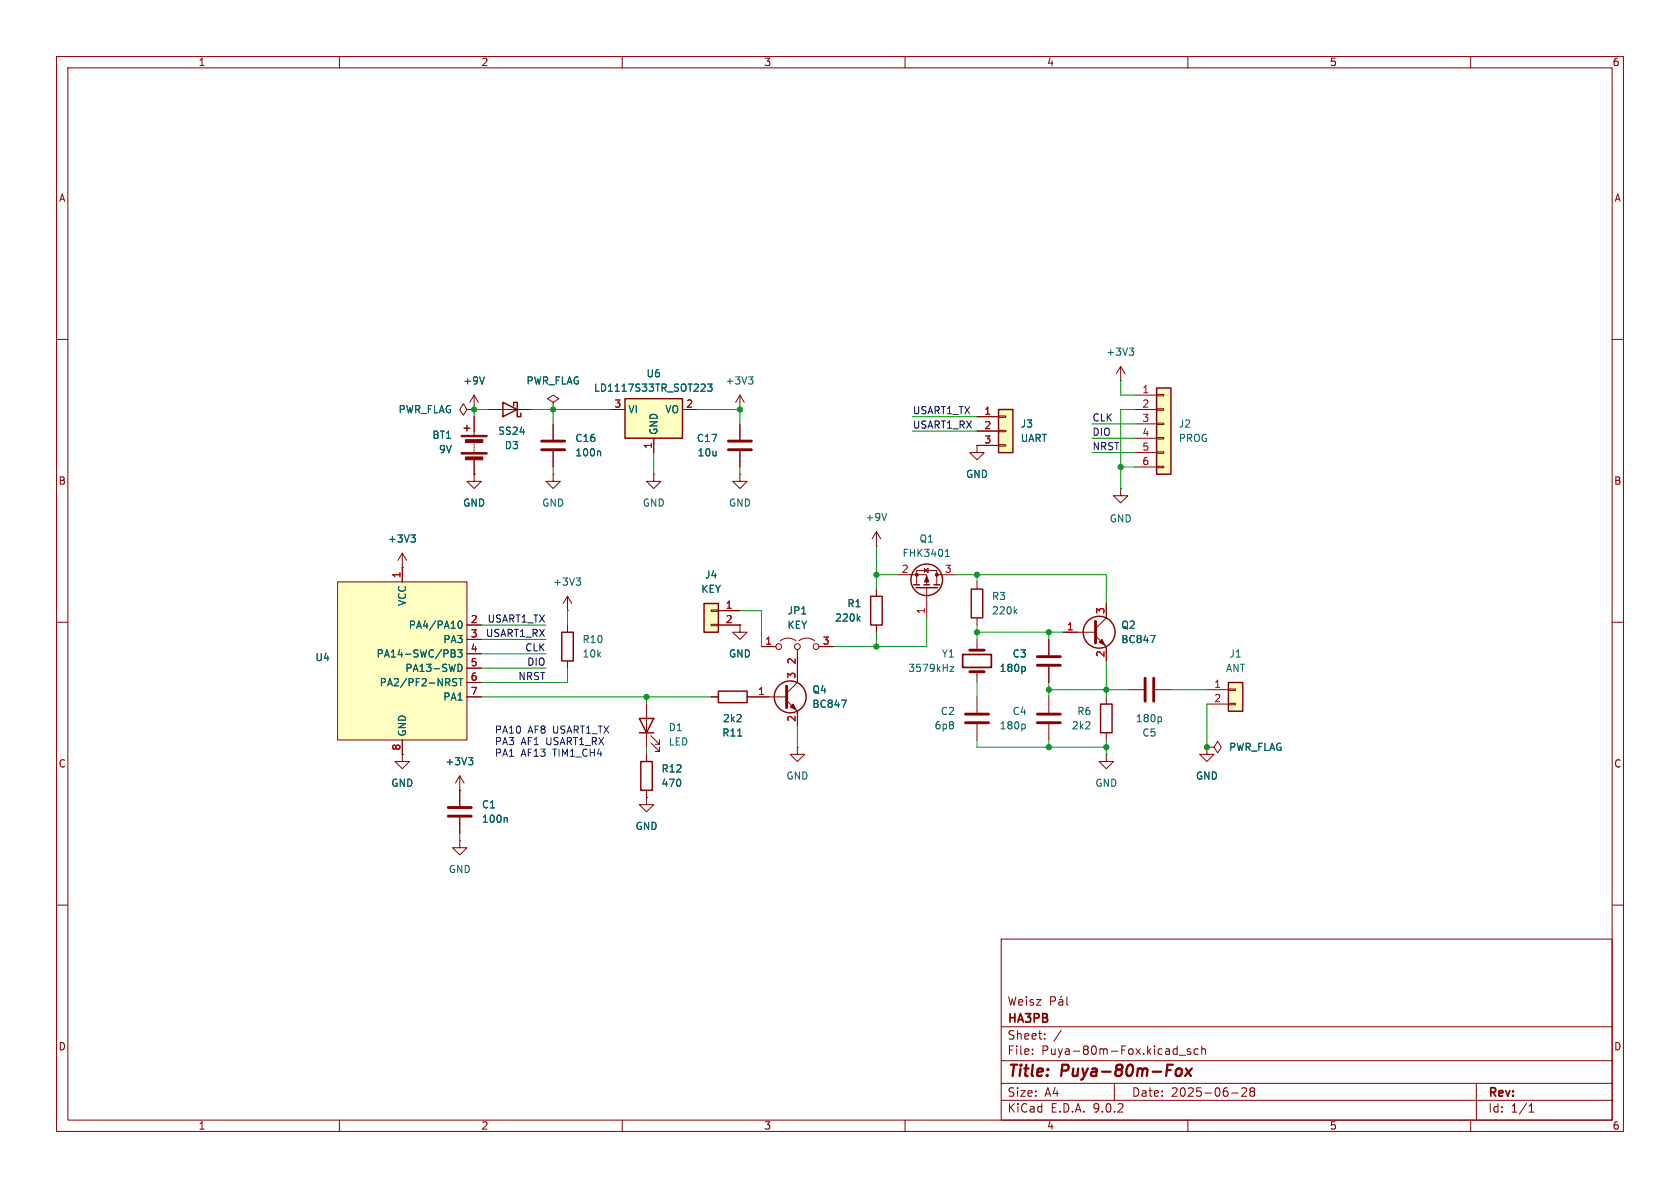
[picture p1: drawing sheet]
<svg xmlns="http://www.w3.org/2000/svg" width="297mm" height="210mm" viewBox="0 0 297 210" stroke-linecap="round" stroke-linejoin="round" font-family="sans-serif">
<g fill="none" stroke="#840000" stroke-width=".18">
<path d="M10 10h277v190h-277zM12 12h273v186h-273zM60 10v2M110 10v2M160 10v2M210 10v2M260 10v2M10 60h2M285 60h2M10 110h2M285 110h2M10 160h2"/>
<path d="M177 166h108v32h-108zM185.7 177l.8-.1 .1-.2-.1-.4-.2-.1h-.6v1.5M187.2 176.8h.6l.1 .9M187.7 176.1l-.2 .2M187.9 177.1h-.5a.29 .29 0 0 0-.2 .3 .29 .29 0 0 0 .2 .3l.5-.1M188.6 176.2v1.3l.2 .2M285 160h2M60 198v2M110 198v2M160 198v2M177 194.5h108M177 191.5h108"/>
<path d="M177 187.5h108M177 181.5h108M182.5 186.3v.1M182.5 185.5v.1M184.7 183.6v.1M184.7 182.8v.1M187.6 182.1l-1.3 2M197 191.5v3M208.5 186.5h1.1M210 198v2M210.5 185.5l-.4-.1-.2 .2 .1 .2 .5 .2v.3h-.6M211.8 185.5l-.4-.1-.3 .3v.4l.1 .2h.6"/>
<path d="M212.5 185.5l.2-.1 .3 .1 .1 .9M212.5 184.9v1.5M217.7 193.2h1.2M219.5 192.4l.6-.1 .2 .1 .1 .3-.9 1.1h.9M221.2 192.9l-.2-.2 .2-.4 .5 .1 .1 .2-.3 .3M221.2 192.9l-.2 .3v.5l.2 .1 .5-.1 .1-.2-.1-.4-.2-.2M221.2 192.9h.3M260 198v2M261 191.5v6.5M270.3 196.6h.9M270.3 195.5l.4-.4v1.5"/>
</g>
<path d="M207.9 189.3a.55 .55 0 0 1 .5-.4 .55 .55 0 0 1 .5 .4v.5a.57 .57 0 0 1-1 .2M209.7 188.9l.8 1.3M210.7 188.9l-1.2 1.3" fill="none" stroke="#840000" stroke-width=".4"/>
<path d="M204.5 68.6h2.5v15.2h-2.5z" fill="#ffffc2"/>
<path d="M204.5 68.6h2.5v15.2h-2.5zM153.9 105.4h2.1v5.1h-2.1zM113.3 134.6h2v5.1h-2z" fill="none" stroke="#840000" stroke-width=".25"/>
<g fill="none" stroke="#840000" stroke-width=".18">
<path d="M97.8 74.9v2.8M97.8 79.8v2.8M200.7 69.9h3.8M200.7 72.4h3.8M200.7 74.9h3.8M200.7 77.5h3.8M204.5 69.7h1.2v.3h-1.2zM204.5 72.3h1.2v.2h-1.2zM204.5 74.8h1.2v.3h-1.2zM204.5 77.3h1.2v.3h-1.2zM204.5 79.9h1.2v.2h-1.2zM97.8 83.8v1.3h1.3l-1.3 1.3-1.3-1.3h1.3"/>
<path d="M97.8 83.8h.1M115.6 83.8v1.3h1.2l-1.2 1.3-1.3-1.3h1.3M115.6 83.8h.1M198.1 86.4v1.2h1.3l-1.3 1.3-1.3-1.3h1.3M198.1 86.4h.1M200.7 80h3.8M200.7 82.6h3.8M204.5 82.4h1.2v.3h-1.2zM130.8 110.5v1.3h1.3l-1.3 1.2-1.3-1.2h1.3M130.8 110.5h.1M154.9 104.1v1.3M154.9 110.5v1.3"/>
<path d="M114.3 133.4v1.2M114.3 139.7v1.3M114.3 141v1.2h1.3l-1.3 1.3-1.3-1.3h1.3M114.3 141h.1"/>
</g>
<path d="M95.8 78h4M95.8 79.5h4" fill="none" stroke="#840000" stroke-width=".51"/>
<path d="M106 79.7l.2 .2v.7M151.7 109.3l.3 .5M152 109l-.4 .4" fill="none" stroke="#006464" stroke-width=".18"/>
<path d="M124.5 106.7h2.5v5.1h-2.5z" fill="#ffffc2"/>
<path d="M124.5 106.7h2.5v5.1h-2.5zM171.7 104.1h2v5.1h-2z" fill="none" stroke="#840000" stroke-width=".25"/>
<g fill="none" stroke="#840000" stroke-width=".18">
<path d="M172.7 78.7v1.3h1.3l-1.3 1.3-1.3-1.3h1.3M172.7 78.7h.1M198.1 67.3h.1M198.1 64.8l-.7 1.2M198.1 64.8l.8 1.2M198.1 64.8v2.5M130.8 83.8v1.3h1.3l-1.3 1.3-1.3-1.3h1.3M130.8 83.8h.1M125.7 107.8h1.3v.3h-1.3zM125.7 110.4h1.3v.2h-1.3zM127 108h3.8M127 110.5h3.8"/>
<path d="M172.7 102.9v1.2M172.7 109.2v1.3"/>
</g>
<path d="M199.6 61.5h.8l-.4 .5M200.2 62l.2 .3v.3l-.2 .2M179.4 108l.4 .5M179.8 107.7l-.5 .5" fill="none" stroke="#006464" stroke-width=".18"/>
<path d="M176.5 72.4h2.6v7.6h-2.6z" fill="#ffffc2"/>
<path d="M176.5 72.4h2.6v7.6h-2.6z" fill="none" stroke="#840000" stroke-width=".25"/>
<g fill="none" stroke="#840000" stroke-width=".18">
<path d="M172.7 73.7h3.8M172.7 76.2h3.8M172.7 78.7h3.8M176.5 73.5h1.3v.3h-1.3zM176.5 76.1h1.3v.2h-1.3zM176.5 78.6h1.3v.3h-1.3zM134.6 114.3h2.6M137.9 113.3a2.26 2.26 0 0 1 2.8 0M141 114.8v3.3M141.2 113.3a2.26 2.26 0 0 1 2.8 0M144.8 114.3h2.5"/>
<circle cx="137.7" cy="114.3" r=".51"/>
<circle cx="141" cy="114.3" r=".51"/>
<circle cx="144.3" cy="114.3" r=".51"/>
</g>
<path d="M110.5 70.5h10.1v7h-10.1z" fill="#ffffc2"/>
<g fill="none" stroke="#840000" stroke-width=".25">
<path d="M110.5 70.5h10.1v7h-10.1zM194.6 124.5h2v5h-2z"/>
<circle cx="194.3" cy="111.8" r="2.82"/>
</g>
<g fill="none" stroke="#840000" stroke-width=".18">
<path d="M107.9 72.4h2.6M115.6 77.5v2.5M120.6 72.4h2.6M130.8 72.4h.1M130.8 69.9l-.8 1.2M130.8 69.9l.8 1.2M130.8 69.9v2.5M130.8 74.9v2.8M130.8 79.8v2.8M172.7 113v1.9M172.7 118.7v2M185.4 113v2.8"/>
<path d="M185.4 117.9v2.8M188 111.8h5.7M193.7 112.4l1.9 1.9v2.5M195.6 106.7v2.5l-1.9 1.9M172.7 123.2v2.8M172.7 128v2.8M185.4 123.2v2.8M185.4 128v2.8M195.6 133.4v1.2h1.2l-1.2 1.3-1.3-1.3h1.3M195.6 133.4h.1M195.6 123.2v1.3M195.6 129.5v1.3"/>
<path d="M199.4 121.9h2.8M204.2 121.9h2.8M213.4 132.1v1.3h1.2l-1.2 1.2-1.3-1.2h1.3M213.4 132.1h.1"/>
</g>
<path d="M125.1 67.9h.8l-.4 .5 .3 .1v.5l-.2 .2-.5-.2M132.3 66.6h.8l-.4 .5M132.9 67.1l.2 .2v.3l-.2 .3M168 117.8h.6l-.6 .9h.6M181 117.8l.3 .3v.3l-.3 .3M203.4 112.3h.8l-.5 1.3M181 128l.3 .2v.4l-.3 .2M205.1 126.7l.2 .3v.3l-.2 .3" fill="none" stroke="#006464" stroke-width=".18"/>
<g fill="none" stroke="#840000" stroke-width=".51">
<path d="M128.8 78h4M128.8 79.5h4M171.4 118.7h2.6M171.4 114.9h2.6M183.4 116.1h4.1M183.4 117.6h4.1M193.7 109.9v3.8M202.4 119.9v4.1M204 119.9v4.1M170.7 126.2h4.1M170.7 127.8h4.1M183.4 126.2h4.1"/>
<path d="M183.4 127.8h4.1"/>
</g>
<path d="M170.2 115.7h5.1v2.3h-5.1z" fill="none" stroke="#840000" stroke-width=".3"/>
<path d="M194.3 113.5l.5-.5 .5 1z" fill="#840000" stroke="#840000" stroke-width=".18"/>
<path d="M217.2 120.7h2.5v5h-2.5z" fill="#ffffc2"/>
<g fill="none" stroke="#840000" stroke-width=".25">
<path d="M82 75.7h1.1M82.5 75.2v1M88.9 71.1l2.5 1.3-2.5 1.3zM90.8 71.8v-.7h.6v2.6h.7v-.7M99.3 111.8h2v5h-2zM161.5 103.4h1.1M161.9 103.9h3.8M163.3 103.4h1M165.1 103.4h1M113 127h2.6l-1.3 2.5zM113 129.5h2.6M127 122.2h5.1v2h-5.1z"/>
<path d="M217.2 120.7h2.5v5h-2.5z"/>
<circle cx="163.8" cy="102.5" r="2.79"/>
<circle cx="139.7" cy="123.2" r="2.82"/>
</g>
<g fill="none" stroke="#840000" stroke-width=".18">
<path d="M82.5 72.4l-.6-1-.6 1 .6 1 .6-1h1.3M83.8 72.4h.1M83.8 69.9v2.5M83.8 73.7v3.3M83.8 78.5v.2M83.8 79v.2M83.8 79.5v.3M83.8 69.9l-.7 1.2M83.8 69.9l.8 1.2M86.4 72.4h7.6M97.8 71.1l1-.6-1-.6-1 .6 1 .6v1.3M97.8 72.4h.1"/>
<path d="M83.8 83.8v1.3h-1.3l1.3 1.3 1.3-1.3h-1.3M83.8 83.8h.1M83.8 81.3v2.5M154.9 96.5h.1M154.9 94l-.7 1.3M154.9 94l.8 1.3M154.9 94v2.5M100.3 108h.1M100.3 105.4v2.6M100.3 110.5v1.3M100.3 116.8v1.3M100.3 105.4l-.7 1.3"/>
<path d="M100.3 105.4l.8 1.3M141 118.1v2.6l-1.9 1.9M158.7 101.6h5.1v1.8M162.1 103.4v-2.6h3.5v2.6M163.4 100.8l.7-.3v.7zM163.4 100.5v.7M163.8 103.9v5.3M165.6 101.6h3.3M81.3 139.7h.1M81.3 137.2v5.3M81.3 137.2l-.8 1.2M81.3 137.2l.7 1.2"/>
<path d="M114.3 124.5v7.6M115.1 131.3l1.5 1.5v-.7v.7h-.8M115.1 130l1.5 1.6v-.8v.8h-.8M125.7 123.2h1.3M132.1 123.2h7M139.1 123.8l1.9 1.9v2.6M141 132.1v1.3h1.2l-1.2 1.2-1.3-1.2h1.3M141 132.1h.1M213.4 132.1h1.2l.7-1 .6 1-.6 1-.7-1M213.4 132.1h.1M213.4 121.9h3.8M213.4 124.5h3.8"/>
<path d="M217.2 121.8h1.2v.2h-1.2zM217.2 124.3h1.2v.3h-1.2zM81.3 148.6v1.3h1.2l-1.2 1.2-1.3-1.2h1.3M81.3 148.6h.1M81.3 144.5v2.8"/>
</g>
<g fill="#840000" stroke="#840000" stroke-width=".18">
<path d="M81.5 77h4.6v.2h-4.6z"/>
<path d="M81.5 80h4.6v.3h-4.6z"/>
<path d="M82.3 77.7h3v.5h-3z"/>
<path d="M82.3 80.8h3v.5h-3z"/>
<path d="M139.7 125l.5-.5 .5 1z"/>
<path d="M163.8 101.9l.4 1h-.8z"/>
<circle cx="165.6" cy="101.6" r=".25"/>
<circle cx="162.1" cy="101.6" r=".25"/>
</g>
<path d="M85.6 66.6l-.4 1.3M156.8 90.7l-.5 1.3M167.1 98.4h.8M167.1 97.5l.4-.4v1.3M101.8 102.2h.8l-.4 .5M102.4 102.7l.2 .2v.3l-.2 .2M82.8 133.9h.8l-.4 .5M83.3 134.4l.3 .3v.3l-.3 .2M130.4 130.1h.7M148.8 123.8h.8l-.5 1.2M89.5 144.5l.2 .2v.7" fill="none" stroke="#006464" stroke-width=".18"/>
<path d="M139.1 121.3v3.8M79.2 142.7h4.1M79.2 144.3h4.1" fill="none" stroke="#840000" stroke-width=".51"/>
<path d="M59.7 102.9h22.8v27.9h-22.8z" fill="#ffffc2"/>
<g fill="none" stroke="#840000" stroke-width=".18">
<path d="M83.8 72.4h.1M83.8 73.7v2.5M86.4 72.4h2.5M91.4 72.4h2.6M97.8 72.4h.1M97.8 74.9v2.8M97.8 79.8v2.8M107.9 72.4h2.6M115.6 77.5v2.5M120.6 72.4h2.6M130.8 74.9v2.8M130.8 79.8v2.8"/>
<path d="M172.7 78.7h.1M172.7 73.7h3.8M172.7 76.2h3.8M172.7 78.7h3.8M71.1 97.8v5.1M71.1 97.8l-.7 1.3M71.1 97.8l.8 1.3M83.8 83.8h.1M83.8 81.3v2.5M59.7 102.9h22.8v27.9h-22.8zM71.1 100.3h.1M82.5 110.5h2.6"/>
<path d="M82.5 113h2.6M82.5 115.6h2.6M82.5 118.1h2.6M127 110.5h3.8M127 108h3.8M130.8 110.5h.1M134.6 114.3h2.6M141 115.6v5.1M144.8 114.3h2.5M154.9 104.1v1.3M154.9 110.5v1.3M185.4 113v2.8"/>
<path d="M185.4 117.9v2.8M188 111.8h2.5M195.6 106.7v2.5M195.6 114.3v2.5M71.1 133.4v1.2h1.3l-1.3 1.3-1.3-1.3h1.3M71.1 133.4h.1M71.1 130.8v2.6M81.3 139.7h.1M81.3 139.7v2.8M82.5 120.7h2.6M82.5 123.2h2.6M114.3 133.4v1.2"/>
<path d="M114.3 139.7v1.3M125.7 123.2h1.3M132.1 123.2h3.8M141 125.7v2.6M213.4 132.1h.1M81.3 144.5v2.8M114.3 141h.1"/>
</g>
<g fill="none" stroke="#006464" stroke-width=".18">
<path d="M85.6 66.6l-.4 1.3M106 79.7l.2 .2v.7M125.1 67.9h.8l-.4 .5 .3 .1v.5l-.2 .2-.5-.2M72.6 94.6h.8l-.4 .4M73.2 95l.2 .3v.3l-.2 .2M79.8 114.9l.6 .1v.2l-.2 .3M79.8 115.5h.4M80.2 115.5l.3 .2-.1 .3-.6 .1M80.9 114.9h.8l-.4 .5 .3 .1v.5l-.1 .1-.6-.1M81 117.4a.64 .64 0 0 1 .7 .7 .64 .64 0 0 1-.7 .6M81.1 120h.7M81.2 109.9l.1-.1a.68 .68 0 0 1 .4 .6 .68 .68 0 0 1-.4 .7 .84 .84 0 0 1-.1-1.2z"/>
<path d="M81.5 120v1.2M151.7 109.3l.3 .5M152 109l-.4 .4M181 117.8l.3 .3v.3l-.3 .3M203.4 112.3h.8l-.5 1.3M80.1 120.4l.5 .3 .1 .3-.2 .2h-.5M80.7 120h-.5l-.1 .1M82.8 133.9h.8l-.4 .5M83.3 134.4l.3 .3v.3l-.3 .2M130.4 130.1h.7M148.8 123.8h.8l-.5 1.2M89.5 144.5l.2 .2v.7"/>
</g>
<g fill="none" stroke="#009600" stroke-width=".18">
<path d="M86.4 72.4h-2.6v1.3M94 72.4h13.9M97.8 72.4v2.5M123.2 72.4h7.6v2.5M161.3 73.7h11.4M161.3 76.2h11.4M193 74.9h7.7M193 77.5h7.7M198.1 67.3v2.6h2.6M200.7 72.4h-2.6v14M97.8 82.6v1.2M115.6 80v3.8"/>
<path d="M130.8 82.6v1.2M154.9 96.5v7.6M193 80h7.7M198.1 82.6h2.6M85.1 118.1h11.4M85.1 115.6h11.4M85.1 110.5h11.4M85.1 113h11.4M100.3 118.1v2.6h-15.2M100.3 108v2.5M130.8 108h3.8v6.3M154.9 111.8v2.5"/>
<path d="M154.9 101.6h3.8M163.8 109.2v5.1h-16.5M168.9 101.6h26.7v5.1M172.7 101.6v1.3M172.7 110.5v2.5M172.7 111.8h15.3M185.4 111.8v1.2M195.6 116.8v6.4M85.1 123.2h40.6M114.3 123.2v1.3M114.3 132.1v1.3M141 128.3v3.8"/>
<path d="M172.7 130.8v1.3h22.9M172.7 120.7v2.5M185.4 120.7v2.5M185.4 130.8v1.3M185.4 121.9h14M195.6 130.8v2.6M207 121.9h6.4M213.4 124.5v7.6M81.3 147.3v1.3"/>
</g>
<g fill="#009600" stroke="#009600" stroke-width=".18">
<circle cx="97.8" cy="72.4" r=".46"/>
<circle cx="83.8" cy="72.4" r=".46"/>
<circle cx="114.3" cy="123.2" r=".46"/>
<circle cx="198.1" cy="82.6" r=".46"/>
<circle cx="172.7" cy="111.8" r=".46"/>
<circle cx="172.7" cy="101.6" r=".46"/>
<circle cx="185.4" cy="111.8" r=".46"/>
<circle cx="185.4" cy="121.9" r=".46"/>
<circle cx="195.6" cy="121.9" r=".46"/>
<circle cx="185.4" cy="132.1" r=".46"/>
<circle cx="213.4" cy="132.1" r=".46"/>
<circle cx="195.6" cy="132.1" r=".46"/>
<circle cx="130.8" cy="72.4" r=".46"/>
<circle cx="154.9" cy="114.3" r=".46"/>
<circle cx="154.9" cy="101.6" r=".46"/>
</g>
<g font-size="2.8" fill="#840000">
<text x="178" y="190.9">Title:</text>
<text x="187.7" y="190.9">Puya-80m-Fox</text>
</g>
<g font-size="2.1" fill="#840000">
<text x="178" y="178">Weisz</text>
<text x="178" y="184">Sheet:</text>
<text x="178" y="181.2">HA3PB</text>
<text x="178" y="186.7">File:</text>
<text x="184.1" y="186.7">Puya-80m-Fox.kicad_sch</text>
<text x="178" y="196.9">KiCad</text>
<text x="178" y="194.1">Size:</text>
<text x="184.7" y="194.1">A4</text>
<text x="185.7" y="196.9">E.D.A.</text>
<text x="193.3" y="196.9">9.0.2</text>
<text x="200" y="194.1">Date:</text>
<text x="207" y="194.1">2025-06-28</text>
<text x="263" y="194.3">Rev:</text>
<text x="263" y="196.9">Id:</text>
<text x="267.1" y="196.9">1/1</text>
</g>
<g font-size="1.8" fill="#840000">
<text x="35" y="11.9">1</text>
<text x="85" y="11.9">2</text>
<text x="135" y="11.9">3</text>
<text x="185" y="11.9">4</text>
<text x="235" y="11.9">5</text>
<text x="285" y="11.9">6</text>
<text x="10.3" y="35.9">A</text>
<text x="285.3" y="35.9">A</text>
<text x="10.3" y="85.9">B</text>
<text x="285.3" y="85.9">B</text>
<text x="10.3" y="135.9">C</text>
<text x="285.3" y="135.9">C</text>
<text x="10.3" y="185.9">D</text>
<text x="285.3" y="185.9">D</text>
<text x="35" y="199.9">1</text>
<text x="85" y="199.9">2</text>
<text x="135" y="199.9">3</text>
<text x="185" y="199.9">4</text>
<text x="235" y="199.9">5</text>
<text x="285" y="199.9">6</text>
</g>
<g font-size="1.8" fill="#006464">
<text x="195.5" y="63.1">+3V3</text>
<text x="81.8" y="68.2">+9V</text>
<text x="93" y="68.2">PWR_FLAG</text>
<text x="104.9" y="69.4">LD1117S33TR_SOT223</text>
<text x="114.2" y="66.9">U6</text>
<text x="128.2" y="68.2">+3V3</text>
<text x="70.4" y="73.3">PWR_FLAG</text>
<text x="76.3" y="77.8">BT1</text>
<text x="88" y="77.1">SS24</text>
<text x="111" y="73.3">VI</text>
<text x="116.4" y="77" transform="rotate(-90 116.4 77)">GND</text>
<text x="117.5" y="73.3">VO</text>
<text x="180.3" y="75.8">J3</text>
<text x="208.3" y="75.8">J2</text>
<text x="77.5" y="80.3">9V</text>
<text x="89.1" y="79.6">D3</text>
<text x="101.6" y="80.9">100n</text>
<text x="101.6" y="78.3">C16</text>
<text x="123.1" y="78.3">C17</text>
<text x="123.2" y="80.9">10u</text>
<text x="180.3" y="78.3">UART</text>
<text x="208.3" y="78.3">PROG</text>
<text x="81.8" y="89.8">GND</text>
<text x="95.8" y="89.8">GND</text>
<text x="113.5" y="89.8">GND</text>
<text x="128.8" y="89.8">GND</text>
<text x="170.7" y="84.7">GND</text>
<text x="152.9" y="92.3">+9V</text>
<text x="196.1" y="92.6">GND</text>
<text x="68.5" y="96.1">+3V3</text>
<text x="159.5" y="98.7">FHK3401</text>
<text x="162.5" y="96.1">Q1</text>
<text x="72" y="107.2" transform="rotate(-90 72 107.2)">VCC</text>
<text x="97.7" y="103.7">+3V3</text>
<text x="123.9" y="105">KEY</text>
<text x="124.5" y="102.5">J4</text>
<text x="149.7" y="107.5">R1</text>
<text x="175.3" y="106.3">R3</text>
<text x="72.2" y="111.4">PA4/PA10</text>
<text x="78.3" y="113.9">PA3</text>
<text x="102.9" y="113.9">R10</text>
<text x="139.1" y="111.4">KEY</text>
<text x="139.1" y="108.8">JP1</text>
<text x="147.5" y="110.1">220k</text>
<text x="175.3" y="108.8">220k</text>
<text x="198.1" y="113.9">BC847</text>
<text x="198.1" y="111.4">Q2</text>
<text x="55.7" y="117.1">U4</text>
<text x="66.5" y="116.4">PA14-SWC/PB3</text>
<text x="71.6" y="119">PA13-SWD</text>
<text x="102.9" y="116.4">10k</text>
<text x="128.8" y="116.4">GND</text>
<text x="160.5" y="119">3579kHz</text>
<text x="166.4" y="116.4">Y1</text>
<text x="176.6" y="119">180p</text>
<text x="178.9" y="116.4">C3</text>
<text x="216.6" y="119">ANT</text>
<text x="217.2" y="116.4">J1</text>
<text x="67" y="121.5">PA2/PF2-NRST</text>
<text x="78.3" y="124.1">PA1</text>
<text x="143.5" y="125.3">BC847</text>
<text x="143.5" y="122.8">Q4</text>
<text x="72" y="130.3" transform="rotate(-90 72 130.3)">GND</text>
<text x="118.1" y="129.5">D1</text>
<text x="118.1" y="132">LED</text>
<text x="127.6" y="130.4">R11</text>
<text x="127.7" y="127.9">2k2</text>
<text x="165.1" y="129.1">6p8</text>
<text x="166.2" y="126.6">C2</text>
<text x="176.6" y="129.1">180p</text>
<text x="178.9" y="126.6">C4</text>
<text x="189.4" y="129.1">2k2</text>
<text x="190.3" y="126.6">R6</text>
<text x="200.7" y="127.9">180p</text>
<text x="201.9" y="130.4">C5</text>
<text x="78.6" y="135.5">+3V3</text>
<text x="116.8" y="136.8">R12</text>
<text x="217.2" y="132.9">PWR_FLAG</text>
<text x="69.1" y="139.3">GND</text>
<text x="85.1" y="143.1">C1</text>
<text x="116.8" y="139.3">470</text>
<text x="138.9" y="138">GND</text>
<text x="193.5" y="139.3">GND</text>
<text x="211.3" y="138">GND</text>
<text x="85.1" y="145.6">100n</text>
<text x="112.3" y="146.9">GND</text>
<text x="79.2" y="154.5">GND</text>
</g>
<g font-size="1.8" fill="#a90000">
<text x="201.9" y="69.6">1</text>
<text x="108.5" y="72.1">3</text>
<text x="121.2" y="72.1">2</text>
<text x="173.9" y="73.4">1</text>
<text x="173.9" y="75.9">2</text>
<text x="201.9" y="72.1">2</text>
<text x="201.9" y="74.7">3</text>
<text x="201.9" y="77.2">4</text>
<text x="115.3" y="79.4" transform="rotate(-90 115.3 79.4)">1</text>
<text x="173.9" y="78.5">3</text>
<text x="201.9" y="79.8">5</text>
<text x="201.9" y="82.3">6</text>
<text x="159.3" y="101.3">2</text>
<text x="166.9" y="101.3">3</text>
<text x="70.9" y="102.3" transform="rotate(-90 70.9 102.3)">1</text>
<text x="128.2" y="107.7">1</text>
<text x="83.1" y="110.2">2</text>
<text x="83.1" y="112.8">3</text>
<text x="128.2" y="110.2">2</text>
<text x="163.6" y="108.7" transform="rotate(-90 163.6 108.7)">1</text>
<text x="188.5" y="111.5">1</text>
<text x="195.3" y="108.7" transform="rotate(-90 195.3 108.7)">3</text>
<text x="83.1" y="115.3">4</text>
<text x="83.1" y="117.9">5</text>
<text x="135.2" y="114">1</text>
<text x="140.7" y="117.5" transform="rotate(-90 140.7 117.5)">2</text>
<text x="145.3" y="114">3</text>
<text x="195.3" y="116.3" transform="rotate(-90 195.3 116.3)">2</text>
<text x="83.1" y="120.4">6</text>
<text x="83.1" y="122.9">7</text>
<text x="133.9" y="122.9">1</text>
<text x="140.7" y="120.1" transform="rotate(-90 140.7 120.1)">3</text>
<text x="214.6" y="121.7">1</text>
<text x="214.6" y="124.2">2</text>
<text x="140.7" y="127.7" transform="rotate(-90 140.7 127.7)">2</text>
<text x="70.9" y="132.8" transform="rotate(-90 70.9 132.8)">8</text>
</g>
<g font-size="1.8" fill="#0f0f0f">
<text x="161.3" y="75.9">USART1_RX</text>
<text x="161.3" y="73.3">USART1_TX</text>
<text x="193" y="74.6">CLK</text>
<text x="193" y="77.1">DIO</text>
<text x="193" y="79.7">NRST</text>
<text x="85.8" y="112.7">USART1_RX</text>
<text x="86.1" y="110.1">USART1_TX</text>
<text x="92.7" y="115.2">CLK</text>
<text x="93.1" y="117.8">DIO</text>
<text x="91.5" y="120.3">NRST</text>
</g>
<g font-size="1.8" fill="#0000c2">
<text x="87.4" y="129.9">PA10</text>
<text x="87.4" y="131.9">PA3</text>
<text x="92.1" y="131.9">AF1</text>
<text x="93.3" y="129.9">AF8</text>
<text x="96.7" y="131.9">USART1_RX</text>
<text x="97.9" y="129.9">USART1_TX</text>
<text x="87.4" y="134">PA1</text>
<text x="92.1" y="134">AF13</text>
<text x="97.9" y="134">TIM1_CH4</text>
</g>
</svg>
